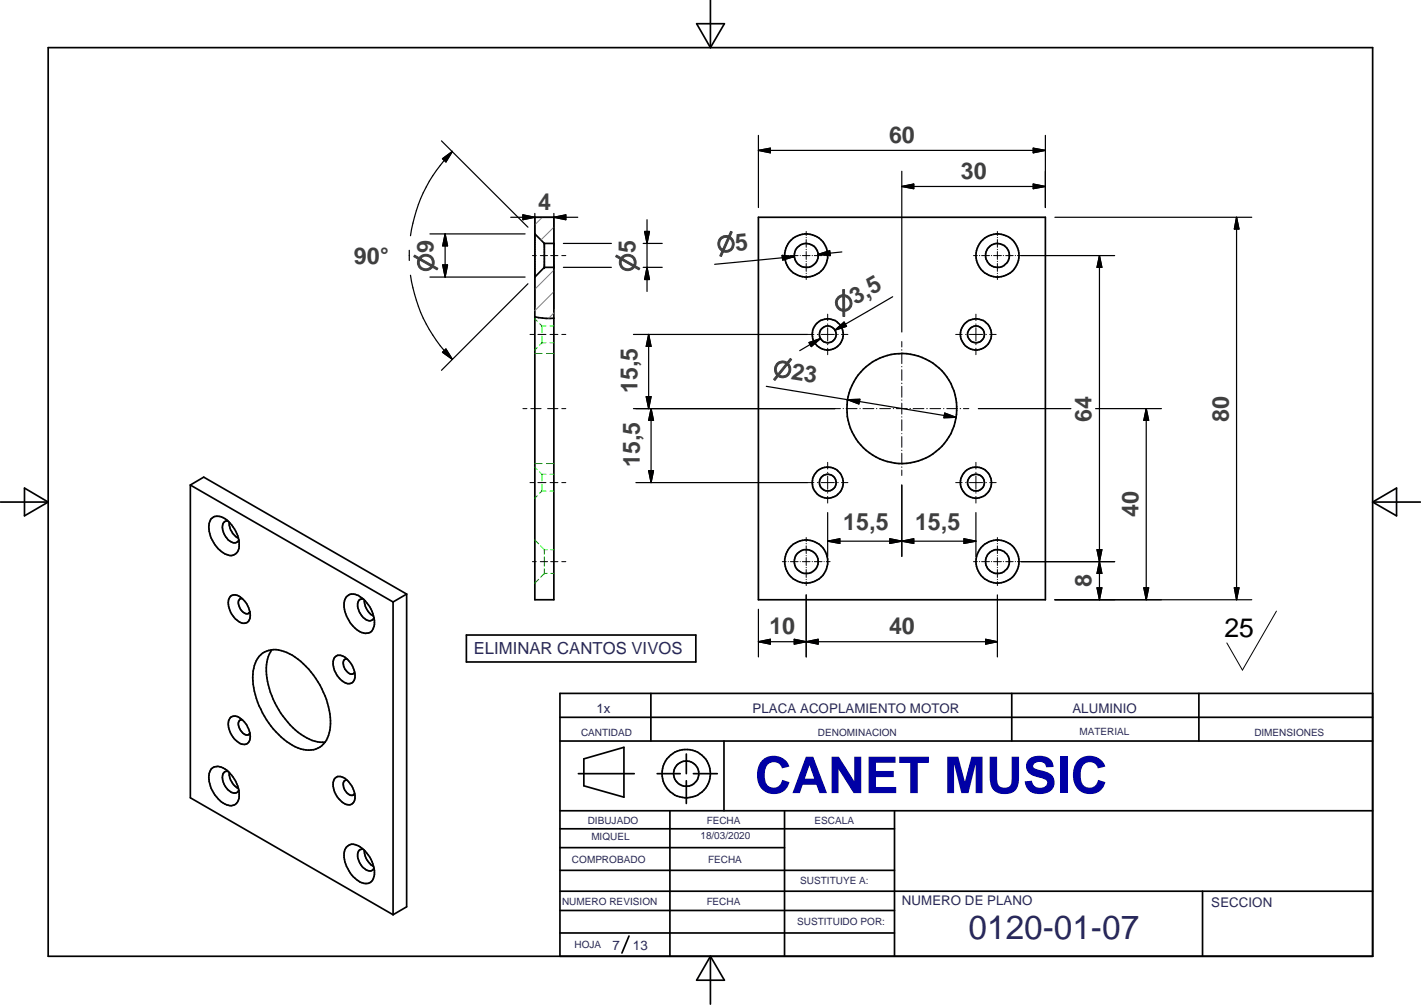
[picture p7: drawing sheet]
<svg xmlns="http://www.w3.org/2000/svg" width="297mm" height="210mm" viewBox="0 0 297 210" stroke-linecap="round" stroke-linejoin="round" font-family="sans-serif">
<g fill="none" stroke="#000" stroke-width=".35">
<path d="M10.1 9.9h276.8v189.8h-276.8zM145.6 5h5.8l-2.9 4.9zM148.5 0v9.9M111.8 45.4h4v79.9h-4zM111.8 48.9l2 1.9M113.8 55.8h2M113.8 50.8h2M113.8 55.8l-2 2.1M113.8 50.8v5M158.5 45.4h60v79.9h-60zM111.8 66.2a11.9 11.9 0 0 0 4 .3M.1 104.9h10"/>
<path d="M5.1 101.9l5 3-5 2.8zM39.8 101.3v65.3l42.4 24.5M39.8 101.3l42.4 24.4M39.8 101.3l2.8-1.6 42.4 24.4M44.2 108.3a2.43 2.43 0 0 1 3.2 .3 6.3 6.3 0 0 1 2.4 6.3 1.83 1.83 0 0 1-2.8 .8 6.3 6.3 0 0 1-3.1-6.8zM47.7 108.8a1.13 1.13 0 0 0-1.2 1.6 3.7 3.7 0 0 0 2.3 3l.6-.1 .5-.6M47.9 109.1a3.8 3.8 0 0 0 1.9 3.3M286.9 104.9h10M286.9 104.9l5-3v5.8zM48.2 124.5a1.87 1.87 0 0 1 2.6 .6 4.7 4.7 0 0 1 1.4 4.1 1.51 1.51 0 0 1-1.2 1 1.51 1.51 0 0 1-1.4-.7 4.7 4.7 0 0 1-1.8-4.3zM50.6 125a.94 .94 0 0 0-.7 1.5 2.02 2.02 0 0 0 2 1.7l.3-.4M54.5 136.7a4.9 4.9 0 0 1 5.4-.4 17.2 17.2 0 0 1 9.1 15.5 4.7 4.7 0 0 1-4.5 4.9 9.8 9.8 0 0 1-6.8-3.8 17.1 17.1 0 0 1-4.8-12.7l.7-2.2z"/>
<path d="M56.8 135.7a8.9 8.9 0 0 0-.7 7.3 17.1 17.1 0 0 0 9.1 11.6l1.7 .4h1M69.9 137.3a1.79 1.79 0 0 1 2.8 .5 4.6 4.6 0 0 1 1.3 4.3 1.54 1.54 0 0 1-2.5 .1 4.4 4.4 0 0 1-1.7-4.7zM72.4 124.6a2.27 2.27 0 0 1 3.2 .3 6.6 6.6 0 0 1 2.6 5.9 1.73 1.73 0 0 1-2.6 1.3 6.5 6.5 0 0 1-3.5-6.9zM72.6 137.6a.82 .82 0 0 0-.8 1.3 2.12 2.12 0 0 0 1.9 1.9l.4-.4M75.9 125.1a1.13 1.13 0 0 0-1.1 1.6 3.5 3.5 0 0 0 2.5 3l.6-.3 .3-.4M76.2 125.3a3.9 3.9 0 0 0 1.9 3.4M82.2 125.7v65.4M85 124.1l-2.8 1.6M85 124.1v65.3l-2.8 1.7M97.5 132.6h48v5.7h-48zM48.2 149.8a1.87 1.87 0 0 1 2.6 .7 4.4 4.4 0 0 1 1.3 4.3 1.49 1.49 0 0 1-2.5 .1 4.7 4.7 0 0 1-1.8-4.4zM50.6 150.3a.94 .94 0 0 0-.7 1.5 1.84 1.84 0 0 0 2.1 1.6l.2-.3"/>
<path d="M117 154.8h169.9M117 149.8h169.9M122 158.5l8.4-2.4v10.4l-8.4-2.4zM136.1 144.8v10M143.5 157.5v4.1M151.3 154.8v14.5M211.5 144.8v10M250.6 144.8v10M286.9 144.8h-169.9v54.9M44.2 160.6a2.21 2.21 0 0 1 2.8 0 6.5 6.5 0 0 1 2.8 6.5 1.77 1.77 0 0 1-2.8 .8 6.7 6.7 0 0 1-3.3-6.4zM47.7 161.1a1.11 1.11 0 0 0-1.2 1.6 3.4 3.4 0 0 0 2.5 3 .84 .84 0 0 0 .9-.7M47.9 161.3a3.8 3.8 0 0 0 1.9 3.4"/>
<path d="M69.9 162.6a1.79 1.79 0 0 1 2.8 .5 4.6 4.6 0 0 1 1.3 4.3 1.42 1.42 0 0 1-2.2 .3 4.6 4.6 0 0 1-2-4.8zM72.4 176.9a1.86 1.86 0 0 1 2.5-.2 6.6 6.6 0 0 1 3.3 6.3 1.83 1.83 0 0 1-2.9 1.2 6.8 6.8 0 0 1-3.3-6.4zM72.6 162.9a.82 .82 0 0 0-.8 1.3 2.11 2.11 0 0 0 1.9 1.9l.4-.4M75.9 177.4a1.11 1.11 0 0 0-1.1 1.5 3.2 3.2 0 0 0 2.7 3l.4-.2 .3-.4M76.2 177.6a3.9 3.9 0 0 0 1.9 3.4M117 177h47M117 173.1h70M117 169.3h169.9M120.9 161.6h11.7M137.4 161.6h4.8M140 169.3v30.4M143.5 163.1v4.7"/>
<path d="M144.9 161.6h5M164 169.3v30.4M187 169.3v30.4M117 186.1h169.9M117 181.8h70M117 194.9h70M117 190.2h70M131.5 195.5l-1.5 3.6M148.5 199.7v10M148.5 199.7l2.9 5h-5.8zM251.4 186.1v13.6"/>
<circle cx="168.5" cy="53.4" r="4.5"/>
<circle cx="168.5" cy="53.4" r="2.51"/>
<circle cx="208.5" cy="53.3" r="4.5"/>
<circle cx="208.5" cy="53.4" r="2.5"/>
<circle cx="173" cy="69.8" r="3.3"/>
<circle cx="173" cy="69.8" r="1.75"/>
<circle cx="204" cy="69.8" r="1.77"/>
<circle cx="204" cy="69.9" r="3.2"/>
<circle cx="188.5" cy="85.3" r="11.5"/>
<circle cx="168.5" cy="117.3" r="4.5"/>
<circle cx="168.5" cy="117.3" r="2.51"/>
<circle cx="173" cy="100.8" r="3.2"/>
<circle cx="173" cy="100.8" r="1.75"/>
<circle cx="204" cy="100.8" r="1.76"/>
<circle cx="204" cy="100.8" r="3.2"/>
<circle cx="208.5" cy="117.3" r="2.49"/>
<circle cx="208.5" cy="117.3" r="4.5"/>
<circle cx="143.4" cy="161.6" r="2.64"/>
<circle cx="143.4" cy="161.6" r="5"/>
</g>
<g fill="none" stroke="#0f0" stroke-width=".21">
<path d="M111.8 73.8h1.6M111.8 66.6l.5 .5M112.3 72.6l-.5 .5M112.8 67.6l.5 .5M113.3 71.6h.1M113.3 68.1v1.4M113.3 70.2v1.4M113.3 71.6l-.5 .5M113.3 71.6h.8M113.3 68.1h.8M114.2 73.8h1.6M115 71.6h.8"/>
<path d="M115 68.1h.8M111.8 96.8h1.6M111.8 97.6l.5 .5M112.8 98.6l.5 .5M113.3 99.1v1.4M113.3 99.1h.8M114.2 96.8h1.6M115 99.1h.8M111.8 112.8l.8 .8M112.3 103.5l-.5 .6M113 114l.8 .8M113.3 101.2v1.4"/>
<path d="M113.3 102.6l-.5 .4M113.3 102.6h.8M113.8 114.8h.1M113.8 119.8h.1M113.8 119.8h.7M113.8 114.8h.7M113.8 114.8v1M113.8 116.3v2M113.8 118.8v1M113.8 119.8l-.8 .8M115 102.6h.8M115.1 119.8h.7"/>
<path d="M115.1 114.8h.7M112.6 121l-.8 .8"/>
</g>
<g fill="#000">
<circle cx="113.8" cy="55.8" r=".18"/>
<circle cx="115.8" cy="55.8" r=".18"/>
</g>
<path d="M113.4 45.4l-1.6 1.5M115.8 47.5l-2.7 2.6M115.8 56.4l-4 4M115.8 65.4l-1.1 1.1M115.8 60.9l-4 4" fill="none" stroke="#808080" stroke-width=".21"/>
<g fill="none" stroke="#000" stroke-width=".21">
<path d="M111.3 53.4h.8M112.9 53.4h1.6M115.1 53.4h1.5M117.4 53.4h.9M163.5 53.4h.8M164.8 53.4h.1M165.2 53.4h1.6M167.3 53.4h.1M167.7 53.4h1.6M168.5 48.3v.9M168.5 49.6v.1M168.5 50v1.6"/>
<path d="M168.5 52.1v.1M168.5 52.5v1.7M168.5 54.6v.1M168.5 55v1.7M168.5 57.1h.1M168.5 57.6v.8M169.8 53.4h.1M170.2 53.4h1.6M172.3 53.4h.1M172.7 53.4h.8M203.5 53.4h.8M204.7 53.4h.1"/>
<path d="M205.2 53.4h1.6M207.2 53.4h.1M207.7 53.4h1.6M208.5 48.3v.9M208.5 49.6v.1M208.5 50v1.6M208.5 52.1v.1M208.5 52.5v1.7M208.5 54.6v.1M208.5 55v1.7M208.5 57.1h.1M208.5 57.6v.8"/>
<path d="M209.7 53.4h.1M210.2 53.4h1.6M212.2 53.4h.1M212.7 53.4h.8M110.8 69.8h.8M112.4 69.8h1.7M115 69.8h1.6M117.4 69.8h.9M168.8 69.8h1.3M170.9 69.8h.1M171.7 69.8h2.7M173 65.6v1.4"/>
<path d="M173 67.6v.2M173 68.5v2.7M173 71.9v.1M173 72.7v1.4M175.1 69.8h.1M175.9 69.8h1.3M188.5 71.3v1.2M188.5 73v.2M188.5 73.7v2.2M188.5 76.5v.1M188.5 77.2v2.3M199.8 69.8h1.3"/>
<path d="M201.8 69.8h.2M202.6 69.8h2.8M204 65.6v1.4M204 67.6v.2M204 68.5v2.7M204 71.9v.1M204 72.7v1.4M206.1 69.8h.1M206.9 69.8h1.3M109.3 85.3h.8M111 85.3h2.1M114.5 85.3h2.1"/>
<path d="M117.4 85.3h.9M173 96.6v1.4M173 98.6v.1M173 99.4v2.8M174.5 85.3h1.2M176.2 85.3h.1M176.9 85.3h2.3M179.7 85.3h.1M180.4 85.3h2.3M183.2 85.3h.1M183.9 85.3h2.2M186.7 85.3h.1"/>
<path d="M187.4 85.3h2.2M188.5 80v.1M188.5 80.7v2.3M188.5 83.5v.1M188.5 84.2v2.3M188.5 87v.1M188.5 87.7v2.3M188.5 90.6h.1M188.5 91.2v2.2M188.5 94v.1M188.5 94.7v2.2M188.5 97.5v.1"/>
<path d="M188.5 98.2v1.1M190.2 85.3h.1M190.9 85.3h2.2M193.7 85.3h.1M194.4 85.3h2.2M197.2 85.3h.1M197.9 85.3h2.2M200.7 85.3h.1M201.4 85.3h1.1M204 96.6v1.4M204 98.6v.1M204 99.4v2.8"/>
<path d="M110.8 100.8h.8M111.3 117.3h.8M112.4 100.8h1.7M112.9 117.3h1.6M115 100.8h1.6M115.1 117.3h1.5M117.4 117.3h.9M117.4 100.8h.9M163.5 117.3h.8M164.8 117.3h.1M165.2 117.3h1.6M167.3 117.3h.1"/>
<path d="M167.7 117.3h1.6M168.5 112.3v.8M168.5 113.5v.1M168.5 114v1.6M168.5 116v.1M168.5 116.5v1.6M168.5 118.5v.1M168.5 119v1.6M168.8 100.8h1.3M169.8 117.3h.1M170.2 117.3h1.6M170.9 100.8h.1"/>
<path d="M171.7 100.8h2.7M172.3 117.3h.1M172.7 117.3h.8M173 102.9v.1M173 103.7v1.4M175.1 100.8h.1M175.9 100.8h1.3M199.8 100.8h1.3M201.8 100.8h.2M202.6 100.8h2.8M203.5 117.3h.8M204 102.9v.1"/>
<path d="M204 103.7v1.4M204.7 117.3h.1M205.2 117.3h1.6M206.1 100.8h.1M206.9 100.8h1.3M207.2 117.3h.1M207.7 117.3h1.6M208.5 112.3v.8M208.5 113.5v.1M208.5 114v1.6M208.5 116v.1M208.5 116.5v1.6"/>
<path d="M208.5 118.5v.1M208.5 119v1.6M209.7 117.3h.1M210.2 117.3h1.6M212.2 117.3h.1M212.7 117.3h.8M168.5 121v.1M168.5 121.5v.8M208.5 121v.1M208.5 121.5v.8M266.8 127.6l-7.1 12.4-3.2-5.7"/>
</g>
<g fill="none" stroke="#000" stroke-width=".25">
<path d="M92.3 29.4l18.1 18.1M92.5 33.1l2.1-1.5-1.4 2.2zM94.6 31.6a30.7 30.7 0 0 0-8.8 17.6M158.5 31.4l2.5-.5v1zM158.5 31.4h60M158.5 28.3v15M188.5 38.9l2.5-.5v1zM188.5 38.9h30M188.5 35.8v33.5M216 30.9l2.5 .5-2.5 .5zM216 38.4l2.5 .5-2.5 .5zM218.5 28.3v15"/>
<path d="M85.6 52.3v2.1M85.8 57.5a30.5 30.5 0 0 0 8.8 17.6M89.9 57.9h19.9M89.9 48.9h19.9M92.5 55.3h1.1l-.6 2.6zM93 48.9l.6 2.5h-1.1zM93 48.9v9M106.8 45.4h14M109.3 44.9l2.5 .5-2.5 .5zM110.4 59.3l-18.1 18M111.8 44.6v8.7M111.8 53.5v10.6"/>
<path d="M115.8 45.4l2.5-.5v1zM115.8 44.6v8.7M115.8 53.5v11M117.8 55.8h10M117.8 50.8h10M134.4 55.8h4M134.4 50.8h4M134.7 48.3h1.1l-.5 2.5zM135.3 55.8l.5 2.6h-1.1zM135.3 45.9v15M163.5 53.3l2.5 .3-2.4 .7zM166 53.6l-2.5 .2"/>
<path d="M166 53.6l-16.6 1.6M171 53.1l2.4-.7 .2 1zM176 52.6l-5 .5M213.5 53.4h19.5M220.5 45.4h41.2M229.8 53.4l.5 2.4h-1zM229.8 53.4v71.9M258.5 45.4l.5 2.4h-1zM258.5 45.4v79.9M92.5 73.6l.7-.7 1.4 2.2zM132.4 69.8h36.4M135.6 69.8l.5 2.5h-1z"/>
<path d="M135.6 69.8v15.5M169.1 71.5l2.4-.8-1.9 1.7zM171.5 70.7l-4.3 2.5M174.5 69l1.9-1.7 .5 .9zM176.7 67.7l-2.2 1.3M186.6 62l-12.1 7M132.4 85.3h42.1M135.1 82.8h1l-.5 2.5zM135.6 98.3h1l-.5 2.5zM136.1 85.3l.5 2.5h-1zM136.1 85.3v15.5M160.2 80.7l17 2.8"/>
<path d="M177.2 83.5l2.5-.1-.2 1zM177.2 83.5l22.7 3.7M197.5 86.3l2.4 .9h-2.6zM204.5 85.3h19.4M229 85.3h13.8M239.6 85.3l.5 2.5h-1zM239.6 85.3v40M132.9 100.8h35.9M173 113l2.6-.5v1zM173 113h31M173 107.1v9.1M186 112.5l2.5 .5-2.5 .5z"/>
<path d="M188.5 113l2.5-.5v1zM188.5 101.3v14.9M201.5 112.5l2.5 .5-2.5 .5zM204 107.1v9.1M213.5 117.3h19.5M229.3 114.8h1l-.5 2.5zM229.8 117.3l.5 2.5h-1zM158.5 134l2.5-.5v1zM158.5 127.3v9.9M158.5 134h50M166 133.5l2.5 .5-2.5 .5zM166 133.5l5 1v-1l-5 1z"/>
<path d="M168.5 134l2.5-.5v1zM168.5 124.2v13M206 133.5l2.5 .5-2.5 .5zM208.5 124.2v13M220.5 125.3h41.2M229.3 122.8h1l-.5 2.5zM239.1 122.8h1l-.5 2.5zM258 122.8h1l-.5 2.5z"/>
</g>
<g fill="#000">
<path d="M92.5 33.1l2.1-1.5-1.4 2.2zM158.5 31.4l2.5-.5v1zM188.5 38.9l2.5-.5v1zM216 30.9l2.5 .5-2.5 .5zM216 38.4l2.5 .5-2.5 .5zM92.5 55.3h1.1l-.6 2.6zM93 48.9l.6 2.5h-1.1zM109.3 44.9l2.5 .5-2.5 .5zM115.8 45.4l2.5-.5v1zM134.7 48.3h1.1l-.5 2.5zM135.3 55.8l.5 2.6h-1.1zM163.5 53.3l2.5 .3-2.4 .7z"/>
<path d="M171 53.1l2.4-.7 .2 1zM229.8 53.4l.5 2.4h-1zM258.5 45.4l.5 2.4h-1zM92.5 73.6l.7-.7 1.4 2.2zM135.6 69.8l.5 2.5h-1zM169.1 71.5l2.4-.8-1.9 1.7zM174.5 69l1.9-1.7 .5 .9zM135.1 82.8h1l-.5 2.5zM135.6 98.3h1l-.5 2.5zM136.1 85.3l.5 2.5h-1zM177.2 83.5l2.5-.1-.2 1zM197.5 86.3l2.4 .9h-2.6z"/>
<path d="M239.6 85.3l.5 2.5h-1zM173 113l2.6-.5v1zM186 112.5l2.5 .5-2.5 .5zM188.5 113l2.5-.5v1zM201.5 112.5l2.5 .5-2.5 .5zM229.3 114.8h1l-.5 2.5zM229.8 117.3l.5 2.5h-1zM158.5 134l2.5-.5v1zM166 133.5l2.5 .5-2.5 .5zM168.5 134l2.5-.5v1zM206 133.5l2.5 .5-2.5 .5zM229.3 122.8h1l-.5 2.5z"/>
<path d="M239.1 122.8h1l-.5 2.5zM258 122.8h1l-.5 2.5z"/>
</g>
<text font-size="10.6" fill="#0000a5" x="157.8" y="165.7">CANET MUSIC</text>
<text font-size="7" fill="#262659" x="202.5" y="196.1">0120-01-07</text>
<text font-size="5.6" x="255.9" y="133.1">25</text>
<g font-size="4.9" fill="#3f3f3f">
<text x="185.8" y="29.8">60</text>
<text x="200.8" y="37.3">30</text>
<text x="112.5" y="43.8">4</text>
<text x="74" y="55.1">90°</text>
<text x="133.3" y="82.1" transform="rotate(-90 133.3 82.1)">15,5</text>
<text x="228.2" y="88.1" transform="rotate(-90 228.2 88.1)">64</text>
<text x="256.9" y="88.1" transform="rotate(-90 256.9 88.1)">80</text>
<text x="133.8" y="97.6" transform="rotate(-90 133.8 97.6)">15,5</text>
<text x="176.3" y="110.7">15,5</text>
<text x="191.3" y="110.7">15,5</text>
<text x="238" y="108" transform="rotate(-90 238 108)">40</text>
<text x="228.2" y="122.6" transform="rotate(-90 228.2 122.6)">8</text>
<text x="160.8" y="132.4">10</text>
<text x="185.8" y="132.4">40</text>
</g>
<g font-size="4.5" fill="#3f3f3f">
<text x="150" y="52.8" transform="rotate(-5 150 52.8)">⌀5</text>
<text x="90.7" y="56.8" transform="rotate(-90 90.7 56.8)">⌀9</text>
<text x="132.9" y="56.8" transform="rotate(-90 132.9 56.8)">⌀5</text>
<text x="175.5" y="65.7" transform="rotate(-30 175.5 65.7)">⌀3,5</text>
<text x="161.4" y="78.5" transform="rotate(9 161.4 78.5)">⌀23</text>
</g>
<text font-size="3.5" fill="#262659" x="99" y="136.6">ELIMINAR CANTOS VIVOS</text>
<g font-size="2.8" fill="#262659">
<text x="124.7" y="148.9">1x</text>
<text x="157.3" y="148.9">PLACA ACOPLAMIENTO MOTOR</text>
<text x="224.2" y="148.9">ALUMINIO</text>
<text x="188.5" y="189.1">NUMERO DE PLANO</text>
<text x="253.2" y="189.5">SECCION</text>
<text x="128.1" y="198.3">7</text>
<text x="132.3" y="198.3">13</text>
</g>
<g font-size="2.1" fill="#262659">
<text x="121.5" y="153.6">CANTIDAD</text>
<text x="171" y="153.6">DENOMINACION</text>
<text x="225.6" y="153.6">MATERIAL</text>
<text x="262.2" y="153.6">DIMENSIONES</text>
<text x="122.9" y="172">DIBUJADO</text>
<text x="147.7" y="172">FECHA</text>
<text x="170.3" y="172">ESCALA</text>
<text x="123.6" y="175.5">MIQUEL</text>
<text x="146.4" y="175.3">18/03/2020</text>
<text x="119.5" y="180.3">COMPROBADO</text>
<text x="148" y="180.3">FECHA</text>
<text x="167.3" y="184.5">SUSTITUYE A:</text>
<text x="117.5" y="189.1">NUMERO REVISION</text>
<text x="147.7" y="189.1">FECHA</text>
<text x="166.6" y="193.2">SUSTITUIDO POR:</text>
<text x="120.1" y="198.1">HOJA</text>
</g>
</svg>
